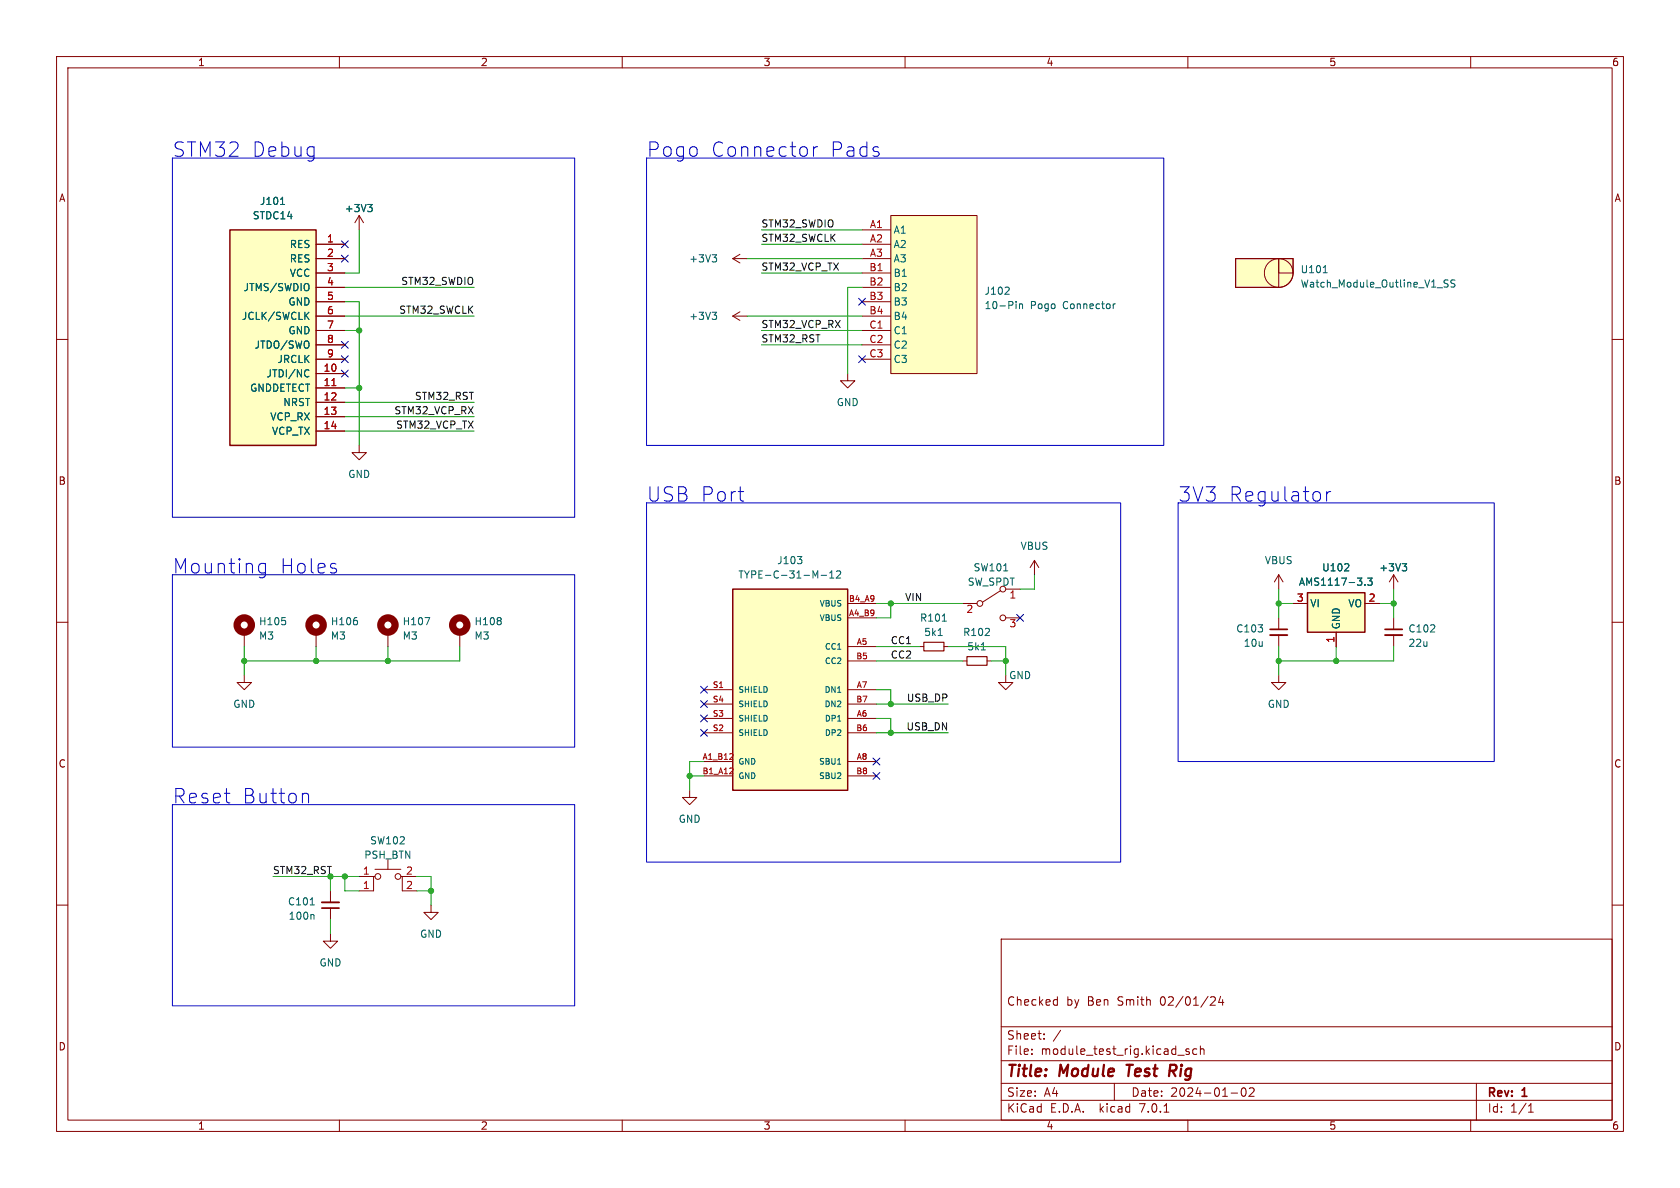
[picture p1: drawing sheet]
<svg xmlns="http://www.w3.org/2000/svg" width="297mm" height="210mm" viewBox="0 0 297 210" stroke-linecap="round" stroke-linejoin="round" font-family="sans-serif">
<g fill="none" stroke="#840000" stroke-width=".18">
<path d="M10 10h277v190h-277zM12 12h273v186h-273zM60 10v2M110 10v2M160 10v2M210 10v2M260 10v2M63.5 38.1l-.8 1.3M63.5 38.1v2.5M63.5 38.1l.8 1.3M157.5 38.1h15.2v27.9h-15.2zM10 60h2"/>
<path d="M55.9 43.2h5.1M55.9 45.7h5.1M55.9 48.3h5.1M55.9 50.8h5.1M55.9 53.3h5.1M55.9 55.9h5.1M55.9 58.4h5.1M129.5 45.7h2.6M129.5 55.9h2.6M129.5 55.9l1.3 .7M129.5 45.7l1.3 .8M130.8 55.1l-1.3 .8"/>
<path d="M130.8 45l-1.3 .7M152.4 43.2h5.1M152.4 45.7h5.1M152.4 48.3h5.1M152.4 50.8h5.1M152.4 53.3h5.1M152.4 55.9h5.1M152.4 58.4h5.1M152.4 40.6h5.1M218.4 45.7h7.7v5.1h-7.7zM218.4 45.7h10.2v2.6a2.54 2.54 0 0 1-2.5 2.5h-7.7zM226.1 45.7h2.5v2.6h-2.5z"/>
<path d="M285 60h2M55.9 66h5.1M55.9 68.6h5.1M55.9 71.1h5.1M55.9 73.7h5.1M55.9 76.2h5.1M55.9 61h5.1M55.9 63.5h5.1M63.5 78.7v1.3h1.3l-1.3 1.3-1.3-1.3h1.3M149.9 66v1.3h1.2l-1.2 1.3-1.3-1.3h1.3M152.4 61h5.1M152.4 63.5h5.1"/>
<path d="M182.9 99.1l-.8 1.2M182.9 99.1v2.5M182.9 99.1l.7 1.2M10 110h2M43.2 119.4v1.3h1.2l-1.2 1.2-1.3-1.2h1.3M43.2 111.8v2.5M55.9 111.8v2.5M68.6 111.8v2.5M81.3 111.8v2.5M149.9 106.7h5M149.9 109.2h5M149.9 116.8h5"/>
<path d="M149.9 114.3h5M162.6 114.3h.7M166.9 114.3h.7M170.2 106.7h2.5M170.2 116.8h.7M174.5 116.8h.8M176.9 104.4l-3.2 2M177.8 119.4v1.3h1.3l-1.3 1.2-1.3-1.2h1.3M177.8 104.1h2.5M177.8 109.2h2.5M226.1 119.4v1.3h1.2l-1.2 1.2-1.3-1.2h1.3M226.1 101.6l-.8 1.3"/>
<path d="M226.1 101.6v2.5M226.1 109.2v2.1M226.1 112.3v2M226.1 101.6l.7 1.3M228.6 106.7h2.5M236.2 111.8v2.5M241.3 106.7h2.5M246.4 101.6l-.8 1.3M246.4 101.6v2.5M246.4 109.2v2.1M246.4 112.3v2M246.4 101.6l.7 1.3"/>
<path d="M285 110h2M121.9 139.7v1.3h1.3l-1.3 1.2-1.3-1.2h1.3M124.5 134.6h5M124.5 127h5M124.5 121.9h5M124.5 137.2h5M124.5 129.5h5M124.5 124.5h5M149.9 134.6h5M149.9 127h5M149.9 121.9h5M149.9 137.2h5"/>
<path d="M149.9 129.5h5M149.9 124.5h5M10 160h2M58.4 157.5v2M63.5 154.9h2.5M66.3 154.9h-.3v2.6h-2.5M66.3 153.7h4.6M68.6 151.9v1.8M70.9 154.9h.2v2.6h2.6M71.1 154.9h2.6M285 160h2M58.4 165.1v1.3h1.3l-1.3 1.2-1.3-1.2h1.3"/>
<path d="M58.4 160.5v2.1M76.2 160v1.3h1.3l-1.3 1.3-1.3-1.3h1.3M177 166h108v32h-108zM186.8 176.7l.1 .1M186.9 176.2v1.5M186.9 177.6l-.1 .1M214 176.3l.6-.1 .2 .1 .1 .3-1 1.1h1M215.8 176.1l-.4 1.1h1M216.1 176.7v1M60 198v2M110 198v2M160 198v2"/>
<path d="M177 194.5h108M177 191.5h108M177 187.5h108M177 181.5h108M182.4 186.3v.1M182.4 185.5v.1M184.6 183.6v.1M184.6 182.8v.1M197 191.5v3M205.8 196.6h.8M208.2 186.5h1.2M210 198v2"/>
<path d="M210.2 185.5l-.3-.1-.3 .2 .1 .2 .5 .2v.3h-.6M211.6 185.5l-.5-.1-.2 .3v.4l.1 .2h.6M212.2 185.5l.2-.1 .4 .1 .1 .9M212.2 184.9v1.5M217.6 193.2h1.2M219.6 192.4l.2-.1a.81 .81 0 0 1 .6 .6 .81 .81 0 0 1-.3 .8l-.2 .1a.81 .81 0 0 1-.6-.6 .81 .81 0 0 1 .3-.8zM220.9 192.4l.5-.1 .2 .1 .1 .3-.9 1.1h.9M260 198v2M261 191.5v6.5M270.2 196.6h.9M270.2 195.5l.4-.4v1.5"/>
<circle cx="226.1" cy="48.3" r="2.54"/>
<circle cx="173.2" cy="106.7" r=".51"/>
<circle cx="177.3" cy="109.2" r=".51"/>
<circle cx="177.3" cy="104.1" r=".51"/>
<circle cx="66.8" cy="154.9" r=".51"/>
<circle cx="70.4" cy="154.9" r=".51"/>
</g>
<path d="M199.1 188.2h1.2M206.8 189.3h.7M207.7 188.2h-.8l-.2 2" fill="none" stroke="#840000" stroke-width=".4"/>
<g fill="#ffffc2" stroke="#ffffc2" stroke-width=".18">
<path d="M231.1 104.8h10.2v7h-10.2z"/>
<path d="M40.6 40.6h15.3v38.1h-15.3z"/>
<path d="M157.5 38.1h15.2v27.9h-15.2z"/>
<path d="M129.5 104.1h20.4v35.6h-20.4z"/>
<path d="M218.4 45.7h7.7v5.1h-7.7z"/>
<path d="M226.1 45.7h2.5v2.6h-2.5z"/>
<circle cx="226.1" cy="48.3" r="2.54"/>
</g>
<path d="M40.6 40.6h15.3v38.1h-15.3zM129.5 104.1h20.4v35.6h-20.4zM231.1 104.8h10.2v7h-10.2z" fill="none" stroke="#840000" stroke-width=".25"/>
<g fill="none" stroke="#006464" stroke-width=".18">
<path d="M49.6 36.1h.7M65 36.1h.8l-.4 .5M65.6 36.6l.2 .3v.3l-.2 .2M54.1 55.7l.5 .8M54.6 50.3v.9M54.6 55.2l-.7 .7M125.9 55.2h.8l-.4 .5M125.9 45h.8l-.4 .5M126.4 55.7l.3 .2v.3l-.3 .3M126.4 45.5l.3 .3v.3l-.3 .2M177.6 52h.8M178.4 50.9v.4"/>
<path d="M179.6 53.3v.1M179.6 53.7v.9M180.2 53.7v.9M180.2 53.8l.2-.1 .3 .1 .1 .8M196.8 53.7v.9M197.2 53.7l-.4 .3M233.9 48.2h.8M255.3 49.8l.7 .6-.2 .4-.5-.1M256 49.5h-.5l-.2 .2M257.2 49.5h-.5l-.1 .1v.4l.5 .2 .1 .3-.2 .3-.5-.1M54.3 65.4l.3 .1M54.6 66.5l-.3 .1"/>
<path d="M141 98.4h.8l-.5 .5M141.7 99v.5M238.4 99.8v.4M247.9 99.6h.8l-.4 .5M50.4 109.8v.5M63.1 109.8v.5M75.1 109.2h.9l-.6 1.2M88.5 109.3v.3M88.5 109.8v.5M145.2 101.7h.9M146.7 102.2h.7M146.7 101.3l.3-.4v1.3"/>
<path d="M147.9 101l.5-.1 .2 .4-.8 .9h.8M165.9 112.3h.7M166.6 109.8h.7M173.5 114.9h.7M177.4 100.9h.8M237.7 100.9h.8M241.3 103.3v.2M241.8 102.2h.8l-.5 .5 .4 .1v.5l-.2 .2-.5-.2M248.4 100.1l.3 .3v.3l-.3 .2M148.1 127.5h.6M148.1 135.1h.6M54.8 160h.8"/>
<path d="M55.3 161.7l.2 .1v.7"/>
</g>
<g fill="none" stroke="#840000" stroke-width="1.3">
<circle cx="43.2" cy="110.5" r="1.27"/>
<circle cx="55.9" cy="110.5" r="1.27"/>
<circle cx="68.6" cy="110.5" r="1.27"/>
<circle cx="81.3" cy="110.5" r="1.27"/>
</g>
<path d="M163.3 113.5h3.6v1.6h-3.6zM170.9 116.1h3.6v1.5h-3.6z" fill="none" stroke="#840000" stroke-width=".2"/>
<path d="M224.5 112.3h3.1M244.9 112.3h3M56.9 159.5h3" fill="none" stroke="#840000" stroke-width=".33"/>
<path d="M224.5 111.3h3.1M244.9 111.3h3M56.9 160.5h3" fill="none" stroke="#840000" stroke-width=".3"/>
<path d="M58.7 68.2h.7" fill="none" stroke="#a90000" stroke-width=".18"/>
<g fill="none" stroke="#0000c2" stroke-width=".18">
<path d="M30.5 27.9h71.1v63.5h-71.1zM114.3 27.9h91.4v50.8h-91.4zM143.8 25.9v1.7M144.5 25.9a.65 .65 0 0 0-.7 .5M46 99.7l.2-.1 .7 .1M46.9 99.6v2.1a.69 .69 0 0 1-1.1 .3M114.3 88.9h83.8v63.5h-83.8zM130.5 86.9h1M131.2 88.6h.3M208.3 88.9h55.9v45.7h-55.9zM234.5 86.9v1.7M235.3 86.9a.65 .65 0 0 0-.8 .5"/>
<path d="M30.5 101.6h71.1v30.5h-71.1zM46 101.2l.2 .1 .7-.1M59.4 100.6l.1 .2-.1 .4M30.5 142.2h71.1v35.6h-71.1zM53.8 140.2l.6 .2 .1 .2v1.3"/>
</g>
<g fill="none" stroke="#009600" stroke-width=".18">
<path d="M61 53.3h2.5v25.4M61 55.9h22.8M61 50.8h22.8M61 58.4h2.5M63.5 40.6v7.7h-2.5M132.1 55.9h20.3M132.1 45.7h20.3M134.6 58.4h17.8M134.6 48.3h17.8M134.6 40.6h17.8M134.6 43.2h17.8M152.4 50.8h-2.5v15.2"/>
<path d="M61 68.6h2.5M61 76.2h22.8M61 71.1h22.8M61 73.7h22.8M134.6 61h17.8M43.2 114.3v5.1M55.9 114.3v2.5M68.6 114.3v2.5M81.3 114.3v2.5h-38.1M154.9 116.8h15.3M154.9 106.7h15.3M154.9 114.3h7.7"/>
<path d="M157.5 106.7v2.5h-2.6M167.6 114.3h10.2v5.1M175.3 116.8h2.5M182.9 101.6v2.5h-2.6M226.1 104.1v5.1M226.1 114.3v5.1M226.1 106.7h2.5M236.2 114.3v2.5M243.8 106.7h2.6M246.4 114.3v2.5h-20.3M246.4 104.1v5.1M121.9 137.2h2.6"/>
<path d="M124.5 134.6h-2.6v5.1M154.9 129.5h12.7M154.9 127h2.6v2.5M154.9 121.9h2.6v2.6M154.9 124.5h12.7M48.3 154.9h15.2M58.4 154.9v2.6M61 154.9v2.6h2.5M73.7 157.5h2.5M73.7 154.9h2.5v5.1M58.4 162.6v2.5"/>
</g>
<g fill="none" stroke="#000084" stroke-width=".18">
<path d="M60.4 45.1l1.2 1.2M60.4 42.6l1.2 1.2M61.6 45.1l-1.2 1.2M61.6 42.6l-1.2 1.2M151.8 52.7l1.2 1.2M153 52.7l-1.2 1.2M60.4 62.9l1.2 1.2M60.4 60.4l1.2 1.2M60.4 65.4l1.2 1.2M61.6 62.9l-1.2 1.2M61.6 60.4l-1.2 1.2M61.6 65.4l-1.2 1.2"/>
<path d="M151.8 62.9l1.2 1.2M153 62.9l-1.2 1.2M179.7 108.6l1.2 1.2M180.9 108.6l-1.2 1.2M123.9 121.3l1.2 1.2M123.9 128.9l1.2 1.2M123.9 123.9l1.2 1.2M123.9 126.4l1.2 1.2M125.1 121.3l-1.2 1.2M125.1 128.9l-1.2 1.2M125.1 123.9l-1.2 1.2M125.1 126.4l-1.2 1.2"/>
<path d="M154.3 134l1.2 1.2M154.3 136.6l1.2 1.2M155.5 134l-1.2 1.2M155.5 136.6l-1.2 1.2"/>
</g>
<g fill="#009600" stroke="#009600" stroke-width=".18">
<circle cx="246.4" cy="106.7" r=".46"/>
<circle cx="226.1" cy="116.8" r=".46"/>
<circle cx="226.1" cy="106.7" r=".46"/>
<circle cx="236.2" cy="116.8" r=".46"/>
<circle cx="177.8" cy="116.8" r=".46"/>
<circle cx="61" cy="154.9" r=".46"/>
<circle cx="76.2" cy="157.5" r=".46"/>
<circle cx="68.6" cy="116.8" r=".46"/>
<circle cx="55.9" cy="116.8" r=".46"/>
<circle cx="157.5" cy="129.5" r=".46"/>
<circle cx="121.9" cy="137.2" r=".46"/>
<circle cx="43.2" cy="116.8" r=".46"/>
<circle cx="63.5" cy="58.4" r=".46"/>
<circle cx="63.5" cy="68.6" r=".46"/>
<circle cx="157.5" cy="106.7" r=".46"/>
<circle cx="157.5" cy="124.5" r=".46"/>
</g>
<g font-size="3.5" fill="#0000c2">
<text x="30.5" y="27.9">STM32</text>
<text x="44.4" y="27.9">Debug</text>
<text x="114.3" y="27.9">Pogo</text>
<text x="125.5" y="27.9">Connector</text>
<text x="146.5" y="27.9">Pads</text>
<text x="114.3" y="88.9">USB Port</text>
<text x="208.3" y="88.9">3V3</text>
<text x="217.1" y="88.9">Regulator</text>
<text x="30.5" y="101.6">Mounting</text>
<text x="49.3" y="101.6">Holes</text>
<text x="30.5" y="142.2">Reset</text>
<text x="42.7" y="142.2">Button</text>
</g>
<g font-size="2.8" fill="#840000">
<text x="178" y="190.8">Title:</text>
<text x="187.4" y="190.8">Module</text>
<text x="199.9" y="190.8">Test</text>
<text x="208" y="190.8">Rig</text>
</g>
<g font-size="2.1" fill="#840000">
<text x="178" y="177.9">Checked</text>
<text x="188.5" y="177.9">by</text>
<text x="192.2" y="177.9">Ben</text>
<text x="197.6" y="177.9">Smith</text>
<text x="205.2" y="177.9">02/01/24</text>
<text x="178" y="183.9">Sheet:</text>
<text x="186.2" y="183.9">/</text>
<text x="178" y="186.6">File:</text>
<text x="184" y="186.6">module_test_rig.kicad_sch</text>
<text x="178" y="196.8">KiCad</text>
<text x="178" y="194">Size:</text>
<text x="184.6" y="194">A4</text>
<text x="185.7" y="196.8">E.D.A.</text>
<text x="194.4" y="196.8">kicad</text>
<text x="200" y="194">Date:</text>
<text x="201.5" y="196.8">7.0.1</text>
<text x="206.9" y="194">2024-01-02</text>
<text x="263" y="194.2">Rev:</text>
<text x="263" y="196.8">Id:</text>
<text x="267" y="196.8">1/1</text>
<text x="269.2" y="194.2">1</text>
</g>
<g font-size="1.8" fill="#840000">
<text x="35" y="11.8">1</text>
<text x="85" y="11.8">2</text>
<text x="135" y="11.8">3</text>
<text x="185" y="11.8">4</text>
<text x="235" y="11.8">5</text>
<text x="285" y="11.8">6</text>
<text x="10.4" y="35.8">A</text>
<text x="285.4" y="35.8">A</text>
<text x="10.3" y="85.8">B</text>
<text x="285.3" y="85.8">B</text>
<text x="10.3" y="135.8">C</text>
<text x="285.3" y="135.8">C</text>
<text x="10.3" y="185.8">D</text>
<text x="285.3" y="185.8">D</text>
<text x="35" y="199.8">1</text>
<text x="85" y="199.8">2</text>
<text x="135" y="199.8">3</text>
<text x="185" y="199.8">4</text>
<text x="235" y="199.8">5</text>
<text x="285" y="199.8">6</text>
</g>
<g font-size="1.8" fill="#006464">
<text x="44.6" y="38.9">STDC14</text>
<text x="45.9" y="36.4">J101</text>
<text x="60.9" y="37.7">+3V3</text>
<text x="158" y="41.5">A1</text>
<text x="51.1" y="44">RES</text>
<text x="51.1" y="46.5">RES</text>
<text x="121.8" y="46.5">+3V3</text>
<text x="158" y="44">A2</text>
<text x="158" y="46.5">A3</text>
<text x="42.9" y="51.6">JTMS/SWDIO</text>
<text x="51.1" y="49.1">VCC</text>
<text x="158" y="49.1">B1</text>
<text x="158" y="51.6">B2</text>
<text x="174" y="52.3">J102</text>
<text x="229.9" y="48.5">U101</text>
<text x="229.9" y="51">Watch_Module_Outline_V1_SS</text>
<text x="42.6" y="56.7">JCLK/SWCLK</text>
<text x="50.9" y="54.2">GND</text>
<text x="50.9" y="59.2">GND</text>
<text x="121.8" y="56.7">+3V3</text>
<text x="158" y="54.2">B3</text>
<text x="158" y="56.7">B4</text>
<text x="158" y="59.2">C1</text>
<text x="174" y="54.8">10-Pin</text>
<text x="182.1" y="54.8">Pogo</text>
<text x="187.9" y="54.8">Connector</text>
<text x="44.9" y="61.8">JTDO/SWO</text>
<text x="48.9" y="64.3">JRCLK</text>
<text x="158" y="61.8">C2</text>
<text x="158" y="64.3">C3</text>
<text x="44.1" y="69.4">GNDDETECT</text>
<text x="47" y="66.9">JTDI/NC</text>
<text x="50" y="71.9">NRST</text>
<text x="147.9" y="71.9">GND</text>
<text x="47.7" y="74.5">VCP_RX</text>
<text x="48" y="77">VCP_TX</text>
<text x="61.5" y="84.6">GND</text>
<text x="137.3" y="99.9">J103</text>
<text x="172.1" y="101.2">SW101</text>
<text x="180.4" y="97.3">VBUS</text>
<text x="223.5" y="99.9">VBUS</text>
<text x="233.7" y="101.2">U102</text>
<text x="243.8" y="101.2">+3V3</text>
<text x="130.5" y="102.4">TYPE-C-31-M-12</text>
<text x="171" y="103.7">SW_SPDT</text>
<text x="229.6" y="103.7">AMS1117-3.3</text>
<text x="231.6" y="107.5">VI</text>
<text x="238.2" y="107.5">VO</text>
<text x="45.7" y="110.7">H105</text>
<text x="45.7" y="113.2">M3</text>
<text x="58.4" y="110.7">H106</text>
<text x="58.4" y="113.2">M3</text>
<text x="71.1" y="110.7">H107</text>
<text x="71.1" y="113.2">M3</text>
<text x="83.8" y="110.7">H108</text>
<text x="83.8" y="113.2">M3</text>
<text x="162.6" y="110">R101</text>
<text x="163.3" y="112.6">5k1</text>
<text x="170.2" y="112.6">R102</text>
<text x="218.5" y="112">C103</text>
<text x="237" y="111.3" transform="rotate(-90 237 111.3)">GND</text>
<text x="248.9" y="112">C102</text>
<text x="170.9" y="115.1">5k1</text>
<text x="219.8" y="114.5">10u</text>
<text x="248.9" y="114.5">22u</text>
<text x="41.2" y="125.3">GND</text>
<text x="178.3" y="120.2">GND</text>
<text x="224.1" y="125.3">GND</text>
<text x="65.4" y="149.4">SW102</text>
<text x="119.9" y="145.6">GND</text>
<text x="64.3" y="152">PSH_BTN</text>
<text x="50.8" y="160.2">C101</text>
<text x="51" y="162.7">100n</text>
<text x="74.2" y="165.9">GND</text>
<text x="56.4" y="171">GND</text>
</g>
<g font-size="1.8" fill="#0f0f0f">
<text x="134.6" y="40.3">STM32_SWDIO</text>
<text x="134.6" y="47.9">STM32_VCP_TX</text>
<text x="134.6" y="42.8">STM32_SWCLK</text>
<text x="70.8" y="50.5">STM32_SWDIO</text>
<text x="70.4" y="55.5">STM32_SWCLK</text>
<text x="134.6" y="58.1">STM32_VCP_RX</text>
<text x="134.6" y="60.6">STM32_RST</text>
<text x="73.2" y="70.8">STM32_RST</text>
<text x="69.6" y="73.3">STM32_VCP_RX</text>
<text x="69.9" y="75.9">STM32_VCP_TX</text>
<text x="160" y="106.3">VIN</text>
<text x="157.5" y="114">CC1</text>
<text x="157.5" y="116.5">CC2</text>
<text x="160.2" y="124.1">USB_DP</text>
<text x="160.1" y="129.2">USB_DN</text>
</g>
<g font-size="1.8" fill="#a90000">
<text x="153.7" y="40.4">A1</text>
<text x="57.8" y="42.9">1</text>
<text x="57.8" y="45.5">2</text>
<text x="153.7" y="42.9">A2</text>
<text x="153.7" y="45.5">A3</text>
<text x="57.8" y="48">3</text>
<text x="57.8" y="50.5">4</text>
<text x="57.8" y="53.1">5</text>
<text x="153.6" y="48">B1</text>
<text x="153.6" y="50.5">B2</text>
<text x="153.6" y="53.1">B3</text>
<text x="57.8" y="55.6">6</text>
<text x="57.8" y="58.2">7</text>
<text x="153.6" y="55.6">B4</text>
<text x="153.6" y="58.2">C1</text>
<text x="57.1" y="65.8">10</text>
<text x="57.8" y="60.7">8</text>
<text x="57.8" y="63.2">9</text>
<text x="153.6" y="60.7">C2</text>
<text x="153.6" y="63.2">C3</text>
<text x="57.1" y="68.3">11</text>
<text x="57.1" y="70.9">12</text>
<text x="57.1" y="73.4">13</text>
<text x="57.1" y="75.9">14</text>
<text x="178.4" y="106">1</text>
<text x="229.2" y="106.4">3</text>
<text x="241.9" y="106.4">2</text>
<text x="170.8" y="108.6">2</text>
<text x="178.4" y="111.1">3</text>
<text x="236" y="113.7" transform="rotate(-90 236 113.7)">1</text>
<text x="64.1" y="154.7">1</text>
<text x="71.7" y="154.7">2</text>
<text x="64.1" y="157.2">1</text>
<text x="71.7" y="157.2">2</text>
</g>
<text font-size="1.8" fill="#009600" x="48.3" y="154.6">STM32_RST</text>
<g font-size="1.4" fill="#006464">
<text x="144.7" y="107.4">VBUS</text>
<text x="144.7" y="109.9">VBUS</text>
<text x="145.7" y="115">CC1</text>
<text x="145.7" y="117.5">CC2</text>
<text x="130.6" y="125.2">SHIELD</text>
<text x="130.6" y="122.6">SHIELD</text>
<text x="145.6" y="122.6">DN1</text>
<text x="145.6" y="125.2">DN2</text>
<text x="130.6" y="130.2">SHIELD</text>
<text x="130.6" y="127.7">SHIELD</text>
<text x="145.7" y="127.7">DP1</text>
<text x="145.7" y="130.2">DP2</text>
<text x="130.6" y="135.3">GND</text>
<text x="130.6" y="137.9">GND</text>
<text x="144.7" y="135.3">SBU1</text>
<text x="144.7" y="137.9">SBU2</text>
</g>
<g font-size="1.4" fill="#a90000">
<text x="150" y="106.4">B4_A9</text>
<text x="150" y="109">A4_B9</text>
<text x="151.3" y="116.6">B5</text>
<text x="151.4" y="114">A5</text>
<text x="125.9" y="124.2">S4</text>
<text x="125.9" y="121.7">S1</text>
<text x="151.3" y="124.2">B7</text>
<text x="151.4" y="121.7">A7</text>
<text x="125.9" y="129.3">S2</text>
<text x="125.9" y="126.7">S3</text>
<text x="151.3" y="129.3">B6</text>
<text x="151.4" y="126.7">A6</text>
<text x="124.1" y="134.4">A1_B12</text>
<text x="124.1" y="136.9">B1_A12</text>
<text x="151.3" y="136.9">B8</text>
<text x="151.4" y="134.4">A8</text>
</g>
</svg>
